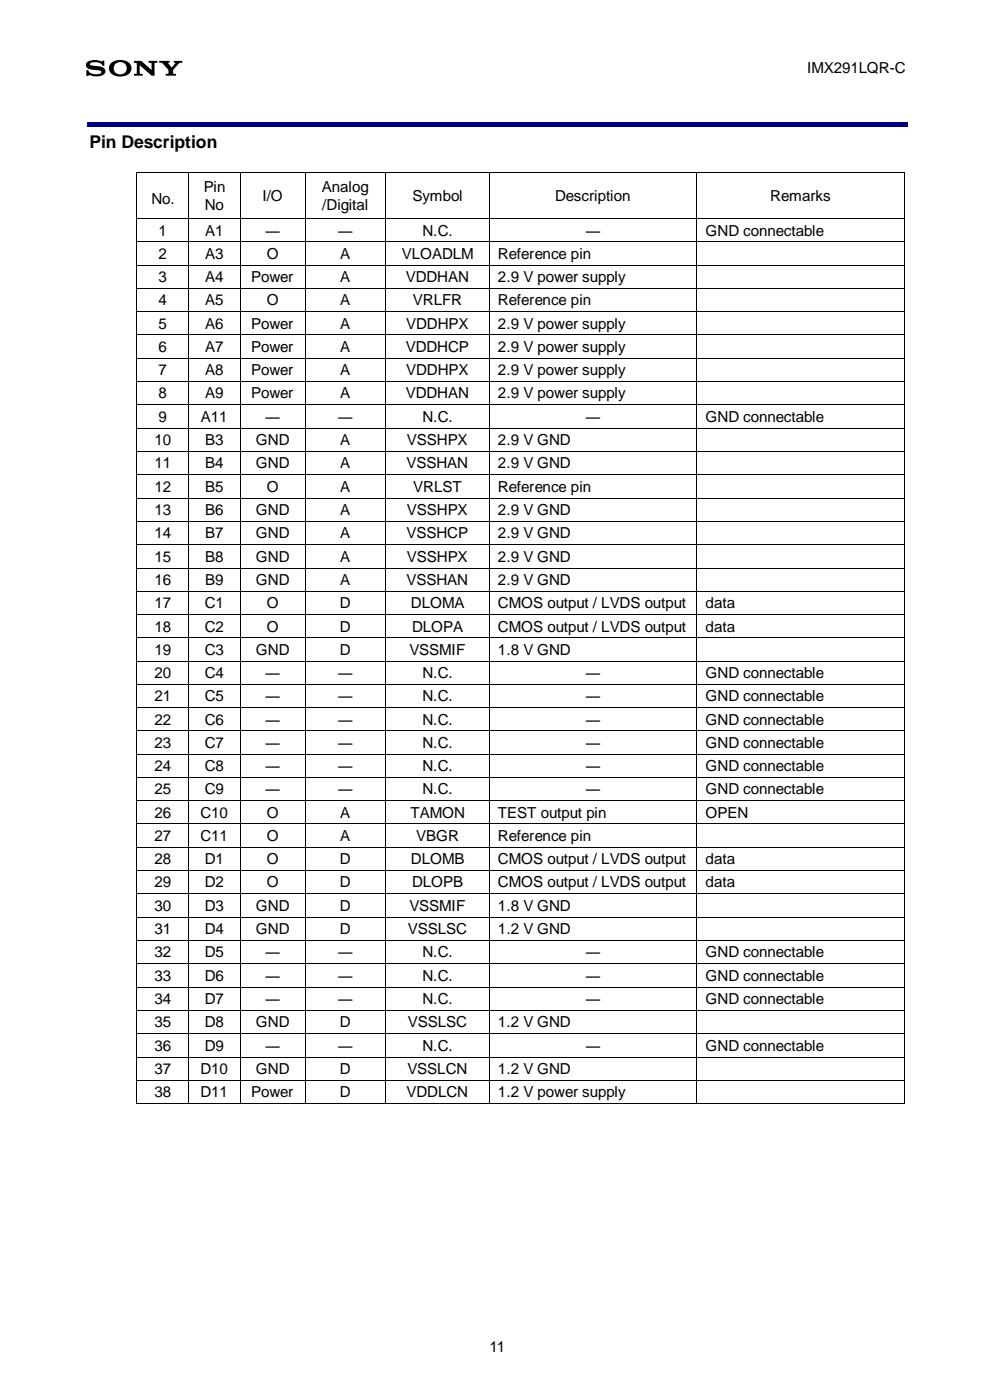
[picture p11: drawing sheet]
<svg xmlns="http://www.w3.org/2000/svg" width="210mm" height="297mm" viewBox="0 0 210 297" stroke-linecap="round" stroke-linejoin="round" font-family="sans-serif">
<path d="M18.4 13.3a3.5 3.5 0 0 1 3.3-.3v-.1h.4v1.1h-.4a1.81 1.81 0 0 0-2.6-.5l.1 .3 1.3 .2a1.56 1.56 0 0 1 1.9 1.1 1.8 1.8 0 0 1-2.3 1.1l-1.2-.3-.1 .2h-.5v-1.2h.5a1.8 1.8 0 0 0 2.4 .7l.3-.3a2.37 2.37 0 0 0-1.9-.5 1.04 1.04 0 0 1-1.1-.4 1.04 1.04 0 0 1-.1-1.1zM23.6 13.3a2.93 2.93 0 0 1 4.2 .6 1.78 1.78 0 0 1-1.9 2.3h-.4v-.4a1.35 1.35 0 0 0 1.2-1.9 1.35 1.35 0 0 0-2.2-.3 1.31 1.31 0 0 0-.3 1.4 1.31 1.31 0 0 0 1.3 .8v.4a1.94 1.94 0 0 1-2.4-2zM28.4 12.9h1.6l2.2 2-.1-1.5-.6-.1v-.4h1.9v.4l-.6 .1v.2v2.5h-.6l-2.6-2.3 .1 1.8 .6 .1v.4h-1.9v-.4l.6-.1v-2l-.1-.2-.5-.1zM33.8 12.9h2.2v.4l-.3 .1 .7 .9 .8-.9-.3-.1v-.4h1.8v.4h-.6l-1.4 1.5v.8l.6 .1v.4h-2.2v-.4l.6-.1v-.6a2.96 2.96 0 0 0-1.2-1.5l-.7-.2z" fill="#000"/>
<path d="M18.5 26h174v1h-174z" fill-rule="evenodd" fill="#00007e"/>
<g fill="#000">
<path d="M29 36.6h.1v.2h-.1z" fill-rule="evenodd"/>
<path d="M29 36.6h.1v.2h-.1z" fill-rule="evenodd"/>
<path d="M39.9 36.6h.2v.2h-.2z" fill-rule="evenodd"/>
<path d="M50.9 36.6h.2v.2h-.2z" fill-rule="evenodd"/>
<path d="M64.6 36.6h.2v.2h-.2z" fill-rule="evenodd"/>
<path d="M81.7 36.6h.1v.2h-.1z" fill-rule="evenodd"/>
<path d="M103.7 36.6h.1v.2h-.1z" fill-rule="evenodd"/>
<path d="M147.6 36.6h.2v.2h-.2z" fill-rule="evenodd"/>
<path d="M191.7 36.6h.1v.2h-.1z" fill-rule="evenodd"/>
<path d="M191.7 36.6h.1v.2h-.1z" fill-rule="evenodd"/>
<path d="M29 46.3h.1v.2h-.1z" fill-rule="evenodd"/>
<path d="M29 51.2h.1v.2h-.1z" fill-rule="evenodd"/>
<path d="M29 56.2h.1v.1h-.1z" fill-rule="evenodd"/>
<path d="M39.9 46.3h.2v.2h-.2z" fill-rule="evenodd"/>
<path d="M39.9 51.2h.2v.2h-.2z" fill-rule="evenodd"/>
<path d="M39.9 56.2h.2v.1h-.2z" fill-rule="evenodd"/>
<path d="M50.9 46.3h.2v.2h-.2z" fill-rule="evenodd"/>
<path d="M50.9 51.2h.2v.2h-.2z" fill-rule="evenodd"/>
<path d="M50.9 56.2h.2v.1h-.2z" fill-rule="evenodd"/>
<path d="M64.6 46.3h.2v.2h-.2z" fill-rule="evenodd"/>
<path d="M64.6 51.2h.2v.2h-.2z" fill-rule="evenodd"/>
<path d="M64.6 56.2h.2v.1h-.2z" fill-rule="evenodd"/>
<path d="M81.7 46.3h.1v.2h-.1z" fill-rule="evenodd"/>
<path d="M81.7 51.2h.1v.2h-.1z" fill-rule="evenodd"/>
<path d="M81.7 56.2h.1v.1h-.1z" fill-rule="evenodd"/>
<path d="M103.7 46.3h.1v.2h-.1z" fill-rule="evenodd"/>
<path d="M103.7 51.2h.1v.2h-.1z" fill-rule="evenodd"/>
<path d="M103.7 56.2h.1v.1h-.1z" fill-rule="evenodd"/>
<path d="M147.6 46.3h.2v.2h-.2z" fill-rule="evenodd"/>
<path d="M147.6 51.2h.2v.2h-.2z" fill-rule="evenodd"/>
<path d="M147.6 56.2h.2v.1h-.2z" fill-rule="evenodd"/>
<path d="M191.7 46.3h.1v.2h-.1z" fill-rule="evenodd"/>
<path d="M191.7 51.2h.1v.2h-.1z" fill-rule="evenodd"/>
<path d="M191.7 56.2h.1v.1h-.1z" fill-rule="evenodd"/>
<path d="M29 61.1h.1v.2h-.1z" fill-rule="evenodd"/>
<path d="M29 66.1h.1v.1h-.1z" fill-rule="evenodd"/>
<path d="M29 71h.1v.1h-.1z" fill-rule="evenodd"/>
<path d="M29 76h.1v.1h-.1z" fill-rule="evenodd"/>
<path d="M39.9 61.1h.2v.2h-.2z" fill-rule="evenodd"/>
<path d="M39.9 66.1h.2v.1h-.2z" fill-rule="evenodd"/>
<path d="M39.9 71h.2v.1h-.2z" fill-rule="evenodd"/>
<path d="M39.9 76h.2v.1h-.2z" fill-rule="evenodd"/>
<path d="M50.9 61.1h.2v.2h-.2z" fill-rule="evenodd"/>
<path d="M50.9 66.1h.2v.1h-.2z" fill-rule="evenodd"/>
<path d="M50.9 71h.2v.1h-.2z" fill-rule="evenodd"/>
<path d="M50.9 76h.2v.1h-.2z" fill-rule="evenodd"/>
<path d="M64.6 61.1h.2v.2h-.2z" fill-rule="evenodd"/>
<path d="M64.6 66.1h.2v.1h-.2z" fill-rule="evenodd"/>
<path d="M64.6 71h.2v.1h-.2z" fill-rule="evenodd"/>
<path d="M64.6 76h.2v.1h-.2z" fill-rule="evenodd"/>
<path d="M81.7 61.1h.1v.2h-.1z" fill-rule="evenodd"/>
<path d="M81.7 66.1h.1v.1h-.1z" fill-rule="evenodd"/>
<path d="M81.7 71h.1v.1h-.1z" fill-rule="evenodd"/>
<path d="M81.7 76h.1v.1h-.1z" fill-rule="evenodd"/>
<path d="M103.7 61.1h.1v.2h-.1z" fill-rule="evenodd"/>
<path d="M103.7 66.1h.1v.1h-.1z" fill-rule="evenodd"/>
<path d="M103.7 71h.1v.1h-.1z" fill-rule="evenodd"/>
<path d="M103.7 76h.1v.1h-.1z" fill-rule="evenodd"/>
<path d="M147.6 61.1h.2v.2h-.2z" fill-rule="evenodd"/>
<path d="M147.6 66.1h.2v.1h-.2z" fill-rule="evenodd"/>
<path d="M147.6 71h.2v.1h-.2z" fill-rule="evenodd"/>
<path d="M147.6 76h.2v.1h-.2z" fill-rule="evenodd"/>
<path d="M191.7 61.1h.1v.2h-.1z" fill-rule="evenodd"/>
<path d="M191.7 66.1h.1v.1h-.1z" fill-rule="evenodd"/>
<path d="M191.7 71h.1v.1h-.1z" fill-rule="evenodd"/>
<path d="M191.7 76h.1v.1h-.1z" fill-rule="evenodd"/>
<path d="M29 80.9h.1v.2h-.1z" fill-rule="evenodd"/>
<path d="M29 85.8h.1v.2h-.1z" fill-rule="evenodd"/>
<path d="M29 90.8h.1v.2h-.1z" fill-rule="evenodd"/>
<path d="M29 95.7h.1v.2h-.1z" fill-rule="evenodd"/>
<path d="M39.9 80.9h.2v.2h-.2z" fill-rule="evenodd"/>
<path d="M39.9 85.8h.2v.2h-.2z" fill-rule="evenodd"/>
<path d="M39.9 90.8h.2v.2h-.2z" fill-rule="evenodd"/>
<path d="M39.9 95.7h.2v.2h-.2z" fill-rule="evenodd"/>
<path d="M50.9 80.9h.2v.2h-.2z" fill-rule="evenodd"/>
<path d="M50.9 85.8h.2v.2h-.2z" fill-rule="evenodd"/>
<path d="M50.9 90.8h.2v.2h-.2z" fill-rule="evenodd"/>
<path d="M50.9 95.7h.2v.2h-.2z" fill-rule="evenodd"/>
<path d="M64.6 80.9h.2v.2h-.2z" fill-rule="evenodd"/>
<path d="M64.6 85.8h.2v.2h-.2z" fill-rule="evenodd"/>
<path d="M64.6 90.8h.2v.2h-.2z" fill-rule="evenodd"/>
<path d="M64.6 95.7h.2v.2h-.2z" fill-rule="evenodd"/>
<path d="M81.7 80.9h.1v.2h-.1z" fill-rule="evenodd"/>
<path d="M81.7 85.8h.1v.2h-.1z" fill-rule="evenodd"/>
<path d="M81.7 90.8h.1v.2h-.1z" fill-rule="evenodd"/>
<path d="M81.7 95.7h.1v.2h-.1z" fill-rule="evenodd"/>
<path d="M103.7 80.9h.1v.2h-.1z" fill-rule="evenodd"/>
<path d="M103.7 85.8h.1v.2h-.1z" fill-rule="evenodd"/>
<path d="M103.7 90.8h.1v.2h-.1z" fill-rule="evenodd"/>
<path d="M103.7 95.7h.1v.2h-.1z" fill-rule="evenodd"/>
<path d="M147.6 80.9h.2v.2h-.2z" fill-rule="evenodd"/>
<path d="M147.6 85.8h.2v.2h-.2z" fill-rule="evenodd"/>
<path d="M147.6 90.8h.2v.2h-.2z" fill-rule="evenodd"/>
<path d="M147.6 95.7h.2v.2h-.2z" fill-rule="evenodd"/>
<path d="M191.7 80.9h.1v.2h-.1z" fill-rule="evenodd"/>
<path d="M191.7 85.8h.1v.2h-.1z" fill-rule="evenodd"/>
<path d="M191.7 90.8h.1v.2h-.1z" fill-rule="evenodd"/>
<path d="M191.7 95.7h.1v.2h-.1z" fill-rule="evenodd"/>
<path d="M29 100.6h.1v.2h-.1z" fill-rule="evenodd"/>
<path d="M29 105.6h.1v.2h-.1z" fill-rule="evenodd"/>
<path d="M29 110.5h.1v.2h-.1z" fill-rule="evenodd"/>
<path d="M29 115.4h.1v.2h-.1z" fill-rule="evenodd"/>
<path d="M39.9 100.6h.2v.2h-.2z" fill-rule="evenodd"/>
<path d="M39.9 105.6h.2v.2h-.2z" fill-rule="evenodd"/>
<path d="M39.9 110.5h.2v.2h-.2z" fill-rule="evenodd"/>
<path d="M39.9 115.4h.2v.2h-.2z" fill-rule="evenodd"/>
<path d="M50.9 100.6h.2v.2h-.2z" fill-rule="evenodd"/>
<path d="M50.9 105.6h.2v.2h-.2z" fill-rule="evenodd"/>
<path d="M50.9 110.5h.2v.2h-.2z" fill-rule="evenodd"/>
<path d="M50.9 115.4h.2v.2h-.2z" fill-rule="evenodd"/>
<path d="M64.6 100.6h.2v.2h-.2z" fill-rule="evenodd"/>
<path d="M64.6 105.6h.2v.2h-.2z" fill-rule="evenodd"/>
<path d="M64.6 110.5h.2v.2h-.2z" fill-rule="evenodd"/>
<path d="M64.6 115.4h.2v.2h-.2z" fill-rule="evenodd"/>
<path d="M81.7 100.6h.1v.2h-.1z" fill-rule="evenodd"/>
<path d="M81.7 105.6h.1v.2h-.1z" fill-rule="evenodd"/>
<path d="M81.7 110.5h.1v.2h-.1z" fill-rule="evenodd"/>
<path d="M81.7 115.4h.1v.2h-.1z" fill-rule="evenodd"/>
<path d="M103.7 100.6h.1v.2h-.1z" fill-rule="evenodd"/>
<path d="M103.7 105.6h.1v.2h-.1z" fill-rule="evenodd"/>
<path d="M103.7 110.5h.1v.2h-.1z" fill-rule="evenodd"/>
<path d="M103.7 115.4h.1v.2h-.1z" fill-rule="evenodd"/>
<path d="M147.6 100.6h.2v.2h-.2z" fill-rule="evenodd"/>
<path d="M147.6 105.6h.2v.2h-.2z" fill-rule="evenodd"/>
<path d="M147.6 110.5h.2v.2h-.2z" fill-rule="evenodd"/>
<path d="M147.6 115.4h.2v.2h-.2z" fill-rule="evenodd"/>
<path d="M191.7 100.6h.1v.2h-.1z" fill-rule="evenodd"/>
<path d="M191.7 105.6h.1v.2h-.1z" fill-rule="evenodd"/>
<path d="M191.7 110.5h.1v.2h-.1z" fill-rule="evenodd"/>
<path d="M191.7 115.4h.1v.2h-.1z" fill-rule="evenodd"/>
<path d="M29 120.4h.1v.2h-.1z" fill-rule="evenodd"/>
<path d="M29 125.3h.1v.2h-.1z" fill-rule="evenodd"/>
<path d="M29 130.3h.1v.1h-.1z" fill-rule="evenodd"/>
<path d="M29 135.3h.1v.1h-.1z" fill-rule="evenodd"/>
<path d="M39.9 120.4h.2v.2h-.2z" fill-rule="evenodd"/>
<path d="M39.9 125.3h.2v.2h-.2z" fill-rule="evenodd"/>
<path d="M39.9 130.3h.2v.1h-.2z" fill-rule="evenodd"/>
<path d="M39.9 135.3h.2v.1h-.2z" fill-rule="evenodd"/>
<path d="M50.9 120.4h.2v.2h-.2z" fill-rule="evenodd"/>
<path d="M50.9 125.3h.2v.2h-.2z" fill-rule="evenodd"/>
<path d="M50.9 130.3h.2v.1h-.2z" fill-rule="evenodd"/>
<path d="M50.9 135.3h.2v.1h-.2z" fill-rule="evenodd"/>
<path d="M64.6 120.4h.2v.2h-.2z" fill-rule="evenodd"/>
<path d="M64.6 125.3h.2v.2h-.2z" fill-rule="evenodd"/>
<path d="M64.6 130.3h.2v.1h-.2z" fill-rule="evenodd"/>
<path d="M64.6 135.3h.2v.1h-.2z" fill-rule="evenodd"/>
<path d="M81.7 120.4h.1v.2h-.1z" fill-rule="evenodd"/>
<path d="M81.7 125.3h.1v.2h-.1z" fill-rule="evenodd"/>
<path d="M81.7 130.3h.1v.1h-.1z" fill-rule="evenodd"/>
<path d="M81.7 135.3h.1v.1h-.1z" fill-rule="evenodd"/>
<path d="M103.7 120.4h.1v.2h-.1z" fill-rule="evenodd"/>
<path d="M103.7 125.3h.1v.2h-.1z" fill-rule="evenodd"/>
<path d="M103.7 130.3h.1v.1h-.1z" fill-rule="evenodd"/>
<path d="M103.7 135.3h.1v.1h-.1z" fill-rule="evenodd"/>
<path d="M147.6 120.4h.2v.2h-.2z" fill-rule="evenodd"/>
<path d="M147.6 125.3h.2v.2h-.2z" fill-rule="evenodd"/>
<path d="M147.6 130.3h.2v.1h-.2z" fill-rule="evenodd"/>
<path d="M147.6 135.3h.2v.1h-.2z" fill-rule="evenodd"/>
<path d="M191.7 120.4h.1v.2h-.1z" fill-rule="evenodd"/>
<path d="M191.7 125.3h.1v.2h-.1z" fill-rule="evenodd"/>
<path d="M191.7 130.3h.1v.1h-.1z" fill-rule="evenodd"/>
<path d="M191.7 135.3h.1v.1h-.1z" fill-rule="evenodd"/>
<path d="M29 140.2h.1v.1h-.1z" fill-rule="evenodd"/>
<path d="M29 145.1h.1v.1h-.1z" fill-rule="evenodd"/>
<path d="M29 150.1h.1v.1h-.1z" fill-rule="evenodd"/>
<path d="M29 155h.1v.2h-.1z" fill-rule="evenodd"/>
<path d="M39.9 140.2h.2v.1h-.2z" fill-rule="evenodd"/>
<path d="M39.9 145.1h.2v.1h-.2z" fill-rule="evenodd"/>
<path d="M39.9 150.1h.2v.1h-.2z" fill-rule="evenodd"/>
<path d="M39.9 155h.2v.2h-.2z" fill-rule="evenodd"/>
<path d="M50.9 140.2h.2v.1h-.2z" fill-rule="evenodd"/>
<path d="M50.9 145.1h.2v.1h-.2z" fill-rule="evenodd"/>
<path d="M50.9 150.1h.2v.1h-.2z" fill-rule="evenodd"/>
<path d="M50.9 155h.2v.2h-.2z" fill-rule="evenodd"/>
<path d="M64.6 140.2h.2v.1h-.2z" fill-rule="evenodd"/>
<path d="M64.6 145.1h.2v.1h-.2z" fill-rule="evenodd"/>
<path d="M64.6 150.1h.2v.1h-.2z" fill-rule="evenodd"/>
<path d="M64.6 155h.2v.2h-.2z" fill-rule="evenodd"/>
<path d="M81.7 140.2h.1v.1h-.1z" fill-rule="evenodd"/>
<path d="M81.7 145.1h.1v.1h-.1z" fill-rule="evenodd"/>
<path d="M81.7 150.1h.1v.1h-.1z" fill-rule="evenodd"/>
<path d="M81.7 155h.1v.2h-.1z" fill-rule="evenodd"/>
<path d="M103.7 140.2h.1v.1h-.1z" fill-rule="evenodd"/>
<path d="M103.7 145.1h.1v.1h-.1z" fill-rule="evenodd"/>
<path d="M103.7 150.1h.1v.1h-.1z" fill-rule="evenodd"/>
<path d="M103.7 155h.1v.2h-.1z" fill-rule="evenodd"/>
<path d="M147.6 140.2h.2v.1h-.2z" fill-rule="evenodd"/>
<path d="M147.6 145.1h.2v.1h-.2z" fill-rule="evenodd"/>
<path d="M147.6 150.1h.2v.1h-.2z" fill-rule="evenodd"/>
<path d="M147.6 155h.2v.2h-.2z" fill-rule="evenodd"/>
<path d="M191.7 140.2h.1v.1h-.1z" fill-rule="evenodd"/>
<path d="M191.7 145.1h.1v.1h-.1z" fill-rule="evenodd"/>
<path d="M191.7 150.1h.1v.1h-.1z" fill-rule="evenodd"/>
<path d="M191.7 155h.1v.2h-.1z" fill-rule="evenodd"/>
<path d="M29 159.9h.1v.2h-.1z" fill-rule="evenodd"/>
<path d="M29 164.9h.1v.2h-.1z" fill-rule="evenodd"/>
<path d="M29 169.8h.1v.2h-.1z" fill-rule="evenodd"/>
<path d="M29 174.7h.1v.2h-.1z" fill-rule="evenodd"/>
<path d="M29 179.7h.1v.2h-.1z" fill-rule="evenodd"/>
<path d="M39.9 159.9h.2v.2h-.2z" fill-rule="evenodd"/>
<path d="M39.9 164.9h.2v.2h-.2z" fill-rule="evenodd"/>
<path d="M39.9 169.8h.2v.2h-.2z" fill-rule="evenodd"/>
<path d="M39.9 174.7h.2v.2h-.2z" fill-rule="evenodd"/>
<path d="M39.9 179.7h.2v.2h-.2z" fill-rule="evenodd"/>
<path d="M50.9 159.9h.2v.2h-.2z" fill-rule="evenodd"/>
<path d="M50.9 164.9h.2v.2h-.2z" fill-rule="evenodd"/>
<path d="M50.9 169.8h.2v.2h-.2z" fill-rule="evenodd"/>
<path d="M50.9 174.7h.2v.2h-.2z" fill-rule="evenodd"/>
<path d="M50.9 179.7h.2v.2h-.2z" fill-rule="evenodd"/>
<path d="M64.6 159.9h.2v.2h-.2z" fill-rule="evenodd"/>
<path d="M64.6 164.9h.2v.2h-.2z" fill-rule="evenodd"/>
<path d="M64.6 169.8h.2v.2h-.2z" fill-rule="evenodd"/>
<path d="M64.6 174.7h.2v.2h-.2z" fill-rule="evenodd"/>
<path d="M64.6 179.7h.2v.2h-.2z" fill-rule="evenodd"/>
<path d="M81.7 159.9h.1v.2h-.1z" fill-rule="evenodd"/>
<path d="M81.7 164.9h.1v.2h-.1z" fill-rule="evenodd"/>
<path d="M81.7 169.8h.1v.2h-.1z" fill-rule="evenodd"/>
<path d="M81.7 174.7h.1v.2h-.1z" fill-rule="evenodd"/>
<path d="M81.7 179.7h.1v.2h-.1z" fill-rule="evenodd"/>
<path d="M103.7 159.9h.1v.2h-.1z" fill-rule="evenodd"/>
<path d="M103.7 164.9h.1v.2h-.1z" fill-rule="evenodd"/>
<path d="M103.7 169.8h.1v.2h-.1z" fill-rule="evenodd"/>
<path d="M103.7 174.7h.1v.2h-.1z" fill-rule="evenodd"/>
<path d="M103.7 179.7h.1v.2h-.1z" fill-rule="evenodd"/>
<path d="M147.6 159.9h.2v.2h-.2z" fill-rule="evenodd"/>
<path d="M147.6 164.9h.2v.2h-.2z" fill-rule="evenodd"/>
<path d="M147.6 169.8h.2v.2h-.2z" fill-rule="evenodd"/>
<path d="M147.6 174.7h.2v.2h-.2z" fill-rule="evenodd"/>
<path d="M147.6 179.7h.2v.2h-.2z" fill-rule="evenodd"/>
<path d="M191.7 159.9h.1v.2h-.1z" fill-rule="evenodd"/>
<path d="M191.7 164.9h.1v.2h-.1z" fill-rule="evenodd"/>
<path d="M191.7 169.8h.1v.2h-.1z" fill-rule="evenodd"/>
<path d="M191.7 174.7h.1v.2h-.1z" fill-rule="evenodd"/>
<path d="M191.7 179.7h.1v.2h-.1z" fill-rule="evenodd"/>
<path d="M29 184.6h.1v.2h-.1z" fill-rule="evenodd"/>
<path d="M29 189.5h.1v.2h-.1z" fill-rule="evenodd"/>
<path d="M29 194.5h.1v.2h-.1z" fill-rule="evenodd"/>
<path d="M29 199.4h.1v.2h-.1z" fill-rule="evenodd"/>
<path d="M39.9 184.6h.2v.2h-.2z" fill-rule="evenodd"/>
<path d="M39.9 189.5h.2v.2h-.2z" fill-rule="evenodd"/>
<path d="M39.9 194.5h.2v.2h-.2z" fill-rule="evenodd"/>
<path d="M39.9 199.4h.2v.2h-.2z" fill-rule="evenodd"/>
<path d="M50.9 184.6h.2v.2h-.2z" fill-rule="evenodd"/>
<path d="M50.9 189.5h.2v.2h-.2z" fill-rule="evenodd"/>
<path d="M50.9 194.5h.2v.2h-.2z" fill-rule="evenodd"/>
<path d="M50.9 199.4h.2v.2h-.2z" fill-rule="evenodd"/>
<path d="M64.6 184.6h.2v.2h-.2z" fill-rule="evenodd"/>
<path d="M64.6 189.5h.2v.2h-.2z" fill-rule="evenodd"/>
<path d="M64.6 194.5h.2v.2h-.2z" fill-rule="evenodd"/>
<path d="M64.6 199.4h.2v.2h-.2z" fill-rule="evenodd"/>
<path d="M81.7 184.6h.1v.2h-.1z" fill-rule="evenodd"/>
<path d="M81.7 189.5h.1v.2h-.1z" fill-rule="evenodd"/>
<path d="M81.7 194.5h.1v.2h-.1z" fill-rule="evenodd"/>
<path d="M81.7 199.4h.1v.2h-.1z" fill-rule="evenodd"/>
<path d="M103.7 184.6h.1v.2h-.1z" fill-rule="evenodd"/>
<path d="M103.7 189.5h.1v.2h-.1z" fill-rule="evenodd"/>
<path d="M103.7 194.5h.1v.2h-.1z" fill-rule="evenodd"/>
<path d="M103.7 199.4h.1v.2h-.1z" fill-rule="evenodd"/>
<path d="M147.6 184.6h.2v.2h-.2z" fill-rule="evenodd"/>
<path d="M147.6 189.5h.2v.2h-.2z" fill-rule="evenodd"/>
<path d="M147.6 194.5h.2v.2h-.2z" fill-rule="evenodd"/>
<path d="M147.6 199.4h.2v.2h-.2z" fill-rule="evenodd"/>
<path d="M191.7 184.6h.1v.2h-.1z" fill-rule="evenodd"/>
<path d="M191.7 189.5h.1v.2h-.1z" fill-rule="evenodd"/>
<path d="M191.7 194.5h.1v.2h-.1z" fill-rule="evenodd"/>
<path d="M191.7 199.4h.1v.2h-.1z" fill-rule="evenodd"/>
<path d="M29 204.4h.1v.1h-.1z" fill-rule="evenodd"/>
<path d="M29 209.4h.1v.1h-.1z" fill-rule="evenodd"/>
<path d="M29 214.3h.1v.1h-.1z" fill-rule="evenodd"/>
<path d="M29 219.2h.1v.1h-.1z" fill-rule="evenodd"/>
<path d="M39.9 204.4h.2v.1h-.2z" fill-rule="evenodd"/>
<path d="M39.9 209.4h.2v.1h-.2z" fill-rule="evenodd"/>
<path d="M39.9 214.3h.2v.1h-.2z" fill-rule="evenodd"/>
<path d="M39.9 219.2h.2v.1h-.2z" fill-rule="evenodd"/>
<path d="M50.9 204.4h.2v.1h-.2z" fill-rule="evenodd"/>
<path d="M50.9 209.4h.2v.1h-.2z" fill-rule="evenodd"/>
<path d="M50.9 214.3h.2v.1h-.2z" fill-rule="evenodd"/>
<path d="M50.9 219.2h.2v.1h-.2z" fill-rule="evenodd"/>
<path d="M64.6 204.4h.2v.1h-.2z" fill-rule="evenodd"/>
<path d="M64.6 209.4h.2v.1h-.2z" fill-rule="evenodd"/>
<path d="M64.6 214.3h.2v.1h-.2z" fill-rule="evenodd"/>
<path d="M64.6 219.2h.2v.1h-.2z" fill-rule="evenodd"/>
<path d="M81.7 204.4h.1v.1h-.1z" fill-rule="evenodd"/>
<path d="M81.7 209.4h.1v.1h-.1z" fill-rule="evenodd"/>
<path d="M81.7 214.3h.1v.1h-.1z" fill-rule="evenodd"/>
<path d="M81.7 219.2h.1v.1h-.1z" fill-rule="evenodd"/>
<path d="M103.7 204.4h.1v.1h-.1z" fill-rule="evenodd"/>
<path d="M103.7 209.4h.1v.1h-.1z" fill-rule="evenodd"/>
<path d="M103.7 214.3h.1v.1h-.1z" fill-rule="evenodd"/>
<path d="M103.7 219.2h.1v.1h-.1z" fill-rule="evenodd"/>
<path d="M147.6 204.4h.2v.1h-.2z" fill-rule="evenodd"/>
<path d="M147.6 209.4h.2v.1h-.2z" fill-rule="evenodd"/>
<path d="M147.6 214.3h.2v.1h-.2z" fill-rule="evenodd"/>
<path d="M147.6 219.2h.2v.1h-.2z" fill-rule="evenodd"/>
<path d="M191.7 204.4h.1v.1h-.1z" fill-rule="evenodd"/>
<path d="M191.7 209.4h.1v.1h-.1z" fill-rule="evenodd"/>
<path d="M191.7 214.3h.1v.1h-.1z" fill-rule="evenodd"/>
<path d="M191.7 219.2h.1v.1h-.1z" fill-rule="evenodd"/>
<path d="M29 224.2h.1v.1h-.1z" fill-rule="evenodd"/>
<path d="M29 229.1h.1v.2h-.1z" fill-rule="evenodd"/>
<path d="M29 234h.1v.2h-.1z" fill-rule="evenodd"/>
<path d="M29 234h.1v.2h-.1z" fill-rule="evenodd"/>
<path d="M39.9 224.2h.2v.1h-.2z" fill-rule="evenodd"/>
<path d="M39.9 229.1h.2v.2h-.2z" fill-rule="evenodd"/>
<path d="M39.9 234h.2v.2h-.2z" fill-rule="evenodd"/>
<path d="M50.9 224.2h.2v.1h-.2z" fill-rule="evenodd"/>
<path d="M50.9 229.1h.2v.2h-.2z" fill-rule="evenodd"/>
<path d="M50.9 234h.2v.2h-.2z" fill-rule="evenodd"/>
<path d="M64.6 224.2h.2v.1h-.2z" fill-rule="evenodd"/>
<path d="M64.6 229.1h.2v.2h-.2z" fill-rule="evenodd"/>
<path d="M64.6 234h.2v.2h-.2z" fill-rule="evenodd"/>
<path d="M81.7 224.2h.1v.1h-.1z" fill-rule="evenodd"/>
<path d="M81.7 229.1h.1v.2h-.1z" fill-rule="evenodd"/>
<path d="M81.7 234h.1v.2h-.1z" fill-rule="evenodd"/>
<path d="M103.7 224.2h.1v.1h-.1z" fill-rule="evenodd"/>
<path d="M103.7 229.1h.1v.2h-.1z" fill-rule="evenodd"/>
<path d="M103.7 234h.1v.2h-.1z" fill-rule="evenodd"/>
<path d="M147.6 224.2h.2v.1h-.2z" fill-rule="evenodd"/>
<path d="M147.6 229.1h.2v.2h-.2z" fill-rule="evenodd"/>
<path d="M147.6 234h.2v.2h-.2z" fill-rule="evenodd"/>
<path d="M191.7 224.2h.1v.1h-.1z" fill-rule="evenodd"/>
<path d="M191.7 229.1h.1v.2h-.1z" fill-rule="evenodd"/>
<path d="M191.7 234h.1v.2h-.1z" fill-rule="evenodd"/>
<path d="M191.7 234h.1v.2h-.1z" fill-rule="evenodd"/>
</g>
<g fill="none" stroke="#000" stroke-width=".21">
<path d="M29 36.8v9.5M29.1 36.7h10.8M40 36.8v9.5M40.1 36.7h10.8M51 36.8v9.5M51.1 36.7h13.5M64.7 36.8v9.5M64.8 36.7h16.9M81.7 36.8v9.5M81.8 36.7h21.9M103.8 36.8v9.5M103.8 36.7h43.8"/>
<path d="M147.7 36.8v9.5M147.8 36.7h43.9M191.8 36.8v9.5M29 46.5v4.7M29 51.4v4.8M29 56.3v4.8M29.1 46.4h10.8M29.1 51.3h10.8M29.1 56.2h10.8M40 46.5v4.7M40 51.4v4.8M40 56.3v4.8"/>
<path d="M40.1 46.4h10.8M40.1 51.3h10.8M40.1 56.2h10.8M51 46.5v4.7M51 51.4v4.8M51 56.3v4.8M51.1 46.4h13.5M51.1 51.3h13.5M51.1 56.2h13.5M64.7 46.5v4.7M64.7 51.4v4.8M64.7 56.3v4.8"/>
<path d="M64.8 46.4h16.9M64.8 51.3h16.9M64.8 56.2h16.9M81.7 46.5v4.7M81.7 51.4v4.8M81.7 56.3v4.8M81.8 46.4h21.9M81.8 51.3h21.9M81.8 56.2h21.9M103.8 46.5v4.7M103.8 51.4v4.8M103.8 56.3v4.8"/>
<path d="M103.8 46.4h43.8M103.8 51.3h43.8M103.8 56.2h43.8M147.7 46.5v4.7M147.7 51.4v4.8M147.7 56.3v4.8M147.8 46.4h43.9M147.8 51.3h43.9M147.8 56.2h43.9M191.8 46.5v4.7M191.8 51.4v4.8M191.8 56.3v4.8"/>
<path d="M29 61.3v4.8M29 66.2v4.8M29 71.1v4.9M29 76.1v4.8M29.1 61.2h10.8M29.1 66.1h10.8M29.1 71.1h10.8M29.1 76.1h10.8M40 61.3v4.8M40 66.2v4.8M40 71.1v4.9M40 76.1v4.8"/>
<path d="M40.1 61.2h10.8M40.1 66.1h10.8M40.1 71.1h10.8M40.1 76.1h10.8M51 61.3v4.8M51 66.2v4.8M51 71.1v4.9M51 76.1v4.8M51.1 61.2h13.5M51.1 66.1h13.5M51.1 71.1h13.5M51.1 76.1h13.5"/>
<path d="M64.7 61.3v4.8M64.7 66.2v4.8M64.7 71.1v4.9M64.7 76.1v4.8M64.8 61.2h16.9M64.8 66.1h16.9M64.8 71.1h16.9M64.8 76.1h16.9M81.7 61.3v4.8M81.7 66.2v4.8M81.7 71.1v4.9M81.7 76.1v4.8"/>
<path d="M81.8 61.2h21.9M81.8 66.1h21.9M81.8 71.1h21.9M81.8 76.1h21.9M103.8 61.3v4.8M103.8 66.2v4.8M103.8 71.1v4.9M103.8 76.1v4.8M103.8 61.2h43.8M103.8 66.1h43.8M103.8 71.1h43.8M103.8 76.1h43.8"/>
<path d="M147.7 61.3v4.8M147.7 66.2v4.8M147.7 71.1v4.9M147.7 76.1v4.8M147.8 61.2h43.9M147.8 66.1h43.9M147.8 71.1h43.9M147.8 76.1h43.9M191.8 61.3v4.8M191.8 66.2v4.8M191.8 71.1v4.9M191.8 76.1v4.8"/>
<path d="M29 81.1v4.7M29 86v4.8M29 91v4.7M29 95.9v4.7M29.1 81h10.8M29.1 85.9h10.8M29.1 90.9h10.8M29.1 95.8h10.8M40 81.1v4.7M40 86v4.8M40 91v4.7M40 95.9v4.7"/>
<path d="M40.1 81h10.8M40.1 85.9h10.8M40.1 90.9h10.8M40.1 95.8h10.8M51 81.1v4.7M51 86v4.8M51 91v4.7M51 95.9v4.7M51.1 81h13.5M51.1 85.9h13.5M51.1 90.9h13.5M51.1 95.8h13.5"/>
<path d="M64.7 81.1v4.7M64.7 86v4.8M64.7 91v4.7M64.7 95.9v4.7M64.8 81h16.9M64.8 85.9h16.9M64.8 90.9h16.9M64.8 95.8h16.9M81.7 81.1v4.7M81.7 86v4.8M81.7 91v4.7M81.7 95.9v4.7"/>
<path d="M81.8 81h21.9M81.8 85.9h21.9M81.8 90.9h21.9M81.8 95.8h21.9M103.8 81.1v4.7M103.8 86v4.8M103.8 91v4.7M103.8 95.9v4.7M103.8 81h43.8M103.8 85.9h43.8M103.8 90.9h43.8M103.8 95.8h43.8"/>
<path d="M147.7 81.1v4.7M147.7 86v4.8M147.7 91v4.7M147.7 95.9v4.7M147.8 81h43.9M147.8 85.9h43.9M147.8 90.9h43.9M147.8 95.8h43.9M191.8 81.1v4.7M191.8 86v4.8M191.8 91v4.7M191.8 95.9v4.7"/>
<path d="M29 100.8v4.8M29 105.8v4.7M29 110.7v4.7M29 115.6v4.8M29.1 100.7h10.8M29.1 105.7h10.8M29.1 110.6h10.8M29.1 115.5h10.8M40 100.8v4.8M40 105.8v4.7M40 110.7v4.7M40 115.6v4.8"/>
<path d="M40.1 100.7h10.8M40.1 105.7h10.8M40.1 110.6h10.8M40.1 115.5h10.8M51 100.8v4.8M51 105.8v4.7M51 110.7v4.7M51 115.6v4.8M51.1 100.7h13.5M51.1 105.7h13.5M51.1 110.6h13.5M51.1 115.5h13.5"/>
<path d="M64.7 100.8v4.8M64.7 105.8v4.7M64.7 110.7v4.7M64.7 115.6v4.8M64.8 100.7h16.9M64.8 105.7h16.9M64.8 110.6h16.9M64.8 115.5h16.9M81.7 100.8v4.8M81.7 105.8v4.7M81.7 110.7v4.7M81.7 115.6v4.8"/>
<path d="M81.8 100.7h21.9M81.8 105.7h21.9M81.8 110.6h21.9M81.8 115.5h21.9M103.8 100.8v4.8M103.8 105.8v4.7M103.8 110.7v4.7M103.8 115.6v4.8M103.8 100.7h43.8M103.8 105.7h43.8M103.8 110.6h43.8M103.8 115.5h43.8"/>
<path d="M147.7 100.8v4.8M147.7 105.8v4.7M147.7 110.7v4.7M147.7 115.6v4.8M147.8 100.7h43.9M147.8 105.7h43.9M147.8 110.6h43.9M147.8 115.5h43.9M191.8 100.8v4.8M191.8 105.8v4.7M191.8 110.7v4.7M191.8 115.6v4.8"/>
<path d="M29 120.6v4.7M29 125.5v4.8M29 130.4v4.9M29 135.4v4.8M29.1 120.5h10.8M29.1 125.4h10.8M29.1 130.3h10.8M29.1 135.3h10.8M40 120.6v4.7M40 125.5v4.8M40 130.4v4.9M40 135.4v4.8"/>
<path d="M40.1 120.5h10.8M40.1 125.4h10.8M40.1 130.3h10.8M40.1 135.3h10.8M51 120.6v4.7M51 125.5v4.8M51 130.4v4.9M51 135.4v4.8M51.1 120.5h13.5M51.1 125.4h13.5M51.1 130.3h13.5M51.1 135.3h13.5"/>
<path d="M64.7 120.6v4.7M64.7 125.5v4.8M64.7 130.4v4.9M64.7 135.4v4.8M64.8 120.5h16.9M64.8 125.4h16.9M64.8 130.3h16.9M64.8 135.3h16.9M81.7 120.6v4.7M81.7 125.5v4.8M81.7 130.4v4.9M81.7 135.4v4.8"/>
<path d="M81.8 120.5h21.9M81.8 125.4h21.9M81.8 130.3h21.9M81.8 135.3h21.9M103.8 120.6v4.7M103.8 125.5v4.8M103.8 130.4v4.9M103.8 135.4v4.8M103.8 120.5h43.8M103.8 125.4h43.8M103.8 130.3h43.8M103.8 135.3h43.8"/>
<path d="M147.7 120.6v4.7M147.7 125.5v4.8M147.7 130.4v4.9M147.7 135.4v4.8M147.8 120.5h43.9M147.8 125.4h43.9M147.8 130.3h43.9M147.8 135.3h43.9M191.8 120.6v4.7M191.8 125.5v4.8M191.8 130.4v4.9M191.8 135.4v4.8"/>
<path d="M29 140.3v4.8M29 145.2v4.9M29 150.2v4.8M29 155.2v4.7M29.1 140.3h10.8M29.1 145.2h10.8M29.1 150.2h10.8M29.1 155.1h10.8M29.1 160h10.8M40 140.3v4.8M40 145.2v4.9M40 150.2v4.8"/>
<path d="M40 155.2v4.7M40.1 140.3h10.8M40.1 145.2h10.8M40.1 150.2h10.8M40.1 155.1h10.8M40.1 160h10.8M51 140.3v4.8M51 145.2v4.9M51 150.2v4.8M51 155.2v4.7M51.1 140.3h13.5M51.1 145.2h13.5"/>
<path d="M51.1 150.2h13.5M51.1 155.1h13.5M51.1 160h13.5M64.7 140.3v4.8M64.7 145.2v4.9M64.7 150.2v4.8M64.7 155.2v4.7M64.8 140.3h16.9M64.8 145.2h16.9M64.8 150.2h16.9M64.8 155.1h16.9M64.8 160h16.9"/>
<path d="M81.7 140.3v4.8M81.7 145.2v4.9M81.7 150.2v4.8M81.7 155.2v4.7M81.8 140.3h21.9M81.8 145.2h21.9M81.8 150.2h21.9M81.8 155.1h21.9M81.8 160h21.9M103.8 140.3v4.8M103.8 145.2v4.9M103.8 150.2v4.8"/>
<path d="M103.8 155.2v4.7M103.8 140.3h43.8M103.8 145.2h43.8M103.8 150.2h43.8M103.8 155.1h43.8M103.8 160h43.8M147.7 140.3v4.8M147.7 145.2v4.9M147.7 150.2v4.8M147.7 155.2v4.7M147.8 140.3h43.9M147.8 145.2h43.9"/>
<path d="M147.8 150.2h43.9M147.8 155.1h43.9M147.8 160h43.9M191.8 140.3v4.8M191.8 145.2v4.9M191.8 150.2v4.8M191.8 155.2v4.7M29 160.1v4.8M29 165.1v4.7M29 170v4.7M29 174.9v4.8M29 179.9v4.7"/>
<path d="M29.1 165h10.8M29.1 169.9h10.8M29.1 174.8h10.8M29.1 179.8h10.8M40 160.1v4.8M40 165.1v4.7M40 170v4.7M40 174.9v4.8M40 179.9v4.7M40.1 165h10.8M40.1 169.9h10.8M40.1 174.8h10.8"/>
<path d="M40.1 179.8h10.8M51 160.1v4.8M51 165.1v4.7M51 170v4.7M51 174.9v4.8M51 179.9v4.7M51.1 165h13.5M51.1 169.9h13.5M51.1 174.8h13.5M51.1 179.8h13.5M64.7 160.1v4.8M64.7 165.1v4.7"/>
<path d="M64.7 170v4.7M64.7 174.9v4.8M64.7 179.9v4.7M64.8 165h16.9M64.8 169.9h16.9M64.8 174.8h16.9M64.8 179.8h16.9M81.7 160.1v4.8M81.7 165.1v4.7M81.7 170v4.7M81.7 174.9v4.8M81.7 179.9v4.7"/>
<path d="M81.8 165h21.9M81.8 169.9h21.9M81.8 174.8h21.9M81.8 179.8h21.9M103.8 160.1v4.8M103.8 165.1v4.7M103.8 170v4.7M103.8 174.9v4.8M103.8 179.9v4.7M103.8 165h43.8M103.8 169.9h43.8M103.8 174.8h43.8"/>
<path d="M103.8 179.8h43.8M147.7 160.1v4.8M147.7 165.1v4.7M147.7 170v4.7M147.7 174.9v4.8M147.7 179.9v4.7M147.8 165h43.9M147.8 169.9h43.9M147.8 174.8h43.9M147.8 179.8h43.9M191.8 160.1v4.8M191.8 165.1v4.7"/>
<path d="M191.8 170v4.7M191.8 174.9v4.8M191.8 179.9v4.7M29 184.8v4.7M29 189.7v4.8M29 194.7v4.7M29 199.6v4.8M29.1 184.7h10.8M29.1 189.6h10.8M29.1 194.6h10.8M29.1 199.5h10.8M40 184.8v4.7"/>
<path d="M40 189.7v4.8M40 194.7v4.7M40 199.6v4.8M40.1 184.7h10.8M40.1 189.6h10.8M40.1 194.6h10.8M40.1 199.5h10.8M51 184.8v4.7M51 189.7v4.8M51 194.7v4.7M51 199.6v4.8M51.1 184.7h13.5"/>
<path d="M51.1 189.6h13.5M51.1 194.6h13.5M51.1 199.5h13.5M64.7 184.8v4.7M64.7 189.7v4.8M64.7 194.7v4.7M64.7 199.6v4.8M64.8 184.7h16.9M64.8 189.6h16.9M64.8 194.6h16.9M64.8 199.5h16.9M81.7 184.8v4.7"/>
<path d="M81.7 189.7v4.8M81.7 194.7v4.7M81.7 199.6v4.8M81.8 184.7h21.9M81.8 189.6h21.9M81.8 194.6h21.9M81.8 199.5h21.9M103.8 184.8v4.7M103.8 189.7v4.8M103.8 194.7v4.7M103.8 199.6v4.8M103.8 184.7h43.8"/>
<path d="M103.8 189.6h43.8M103.8 194.6h43.8M103.8 199.5h43.8M147.7 184.8v4.7M147.7 189.7v4.8M147.7 194.7v4.7M147.7 199.6v4.8M147.8 184.7h43.9M147.8 189.6h43.9M147.8 194.6h43.9M147.8 199.5h43.9M191.8 184.8v4.7"/>
<path d="M191.8 189.7v4.8M191.8 194.7v4.7M191.8 199.6v4.8M29 204.5v4.9M29 209.5v4.8M29 214.4v4.8M29 219.3v4.9M29.1 204.4h10.8M29.1 209.4h10.8M29.1 214.4h10.8M29.1 219.3h10.8M40 204.5v4.9"/>
<path d="M40 209.5v4.8M40 214.4v4.8M40 219.3v4.9M40.1 204.4h10.8M40.1 209.4h10.8M40.1 214.4h10.8M40.1 219.3h10.8M51 204.5v4.9M51 209.5v4.8M51 214.4v4.8M51 219.3v4.9M51.1 204.4h13.5"/>
<path d="M51.1 209.4h13.5M51.1 214.4h13.5M51.1 219.3h13.5M64.7 204.5v4.9M64.7 209.5v4.8M64.7 214.4v4.8M64.7 219.3v4.9M64.8 204.4h16.9M64.8 209.4h16.9M64.8 214.4h16.9M64.8 219.3h16.9M81.7 204.5v4.9"/>
<path d="M81.7 209.5v4.8M81.7 214.4v4.8M81.7 219.3v4.9M81.8 204.4h21.9M81.8 209.4h21.9M81.8 214.4h21.9M81.8 219.3h21.9M103.8 204.5v4.9M103.8 209.5v4.8M103.8 214.4v4.8M103.8 219.3v4.9M103.8 204.4h43.8"/>
<path d="M103.8 209.4h43.8M103.8 214.4h43.8M103.8 219.3h43.8M147.7 204.5v4.9M147.7 209.5v4.8M147.7 214.4v4.8M147.7 219.3v4.9M147.8 204.4h43.9M147.8 209.4h43.9M147.8 214.4h43.9M147.8 219.3h43.9M191.8 204.5v4.9"/>
<path d="M191.8 209.5v4.8M191.8 214.4v4.8M191.8 219.3v4.9M29 224.3v4.8M29 229.3v4.7M29.1 224.3h10.8M29.1 229.2h10.8M29.1 234.1h10.8M40 224.3v4.8M40 229.3v4.7M40.1 224.3h10.8M40.1 229.2h10.8"/>
<path d="M40.1 234.1h10.8M51 224.3v4.8M51 229.3v4.7M51.1 224.3h13.5M51.1 229.2h13.5M51.1 234.1h13.5M64.7 224.3v4.8M64.7 229.3v4.7M64.8 224.3h16.9M64.8 229.2h16.9M64.8 234.1h16.9M81.7 224.3v4.8"/>
<path d="M81.7 229.3v4.7M81.8 224.3h21.9M81.8 229.2h21.9M81.8 234.1h21.9M103.8 224.3v4.8M103.8 229.3v4.7M103.8 224.3h43.8M103.8 229.2h43.8M103.8 234.1h43.8M147.7 224.3v4.8M147.7 229.3v4.7M147.8 224.3h43.9"/>
<path d="M147.8 229.2h43.9M147.8 234.1h43.9M191.8 224.3v4.8M191.8 229.3v4.7"/>
</g>
<text font-size="3.7" x="19" y="31.4">Pin Description</text>
<g font-size="3.2">
<text x="171.2" y="15.4">IMX291LQR-C</text>
<text x="43.2" y="40.7">Pin</text>
<text x="68.3" y="40.7">Analog</text>
<text x="32.1" y="43.2">No.</text>
<text x="43.5" y="44.6">No</text>
<text x="55.7" y="42.6">I/O</text>
<text x="68.4" y="44.6">/Digital</text>
<text x="87.5" y="42.6">Symbol</text>
<text x="117.7" y="42.6">Description</text>
<text x="163.4" y="42.6">Remarks</text>
<text x="33.6" y="50">1</text>
<text x="43.5" y="50">A1</text>
<text x="56.2" y="50">―</text>
<text x="71.7" y="50">―</text>
<text x="89.6" y="50">N.C.</text>
<text x="124.2" y="50">―</text>
<text x="149.7" y="50">GND connectable</text>
<text x="33.6" y="54.9">2</text>
<text x="33.6" y="59.9">3</text>
<text x="43.5" y="54.9">A3</text>
<text x="43.5" y="59.9">A4</text>
<text x="53.3" y="59.9">Power</text>
<text x="56.6" y="54.9">O</text>
<text x="72.2" y="54.9">A</text>
<text x="72.2" y="59.9">A</text>
<text x="85.2" y="54.9">VLOADLM</text>
<text x="86.1" y="59.9">VDDHAN</text>
<text x="105.6" y="54.9">Reference pin</text>
<text x="105.6" y="59.9">2.9 V power supply</text>
<text x="33.6" y="64.8">4</text>
<text x="43.5" y="64.8">A5</text>
<text x="56.6" y="64.8">O</text>
<text x="72.2" y="64.8">A</text>
<text x="87.6" y="64.8">VRLFR</text>
<text x="105.6" y="64.8">Reference pin</text>
<text x="33.6" y="69.7">5</text>
<text x="43.5" y="69.7">A6</text>
<text x="53.3" y="69.7">Power</text>
<text x="72.2" y="69.7">A</text>
<text x="86.1" y="69.7">VDDHPX</text>
<text x="105.6" y="69.7">2.9 V power supply</text>
<text x="33.6" y="74.7">6</text>
<text x="43.5" y="74.7">A7</text>
<text x="53.3" y="74.7">Power</text>
<text x="72.2" y="74.7">A</text>
<text x="86.1" y="74.7">VDDHCP</text>
<text x="105.6" y="74.7">2.9 V power supply</text>
<text x="33.6" y="79.6">7</text>
<text x="43.5" y="79.6">A8</text>
<text x="53.3" y="79.6">Power</text>
<text x="72.2" y="79.6">A</text>
<text x="86.1" y="79.6">VDDHPX</text>
<text x="105.6" y="79.6">2.9 V power supply</text>
<text x="33.6" y="84.5">8</text>
<text x="33.6" y="89.5">9</text>
<text x="42.6" y="89.5">A11</text>
<text x="43.5" y="84.5">A9</text>
<text x="53.3" y="84.5">Power</text>
<text x="56.2" y="89.5">―</text>
<text x="71.7" y="89.5">―</text>
<text x="72.2" y="84.5">A</text>
<text x="86.1" y="84.5">VDDHAN</text>
<text x="89.6" y="89.5">N.C.</text>
<text x="105.6" y="84.5">2.9 V power supply</text>
<text x="124.2" y="89.5">―</text>
<text x="149.7" y="89.5">GND connectable</text>
<text x="32.8" y="94.4">10</text>
<text x="43.5" y="94.4">B3</text>
<text x="54.3" y="94.4">GND</text>
<text x="72.2" y="94.4">A</text>
<text x="86.3" y="94.4">VSSHPX</text>
<text x="105.6" y="94.4">2.9 V GND</text>
<text x="32.8" y="99.3">11</text>
<text x="43.5" y="99.3">B4</text>
<text x="54.3" y="99.3">GND</text>
<text x="72.2" y="99.3">A</text>
<text x="86.2" y="99.3">VSSHAN</text>
<text x="105.6" y="99.3">2.9 V GND</text>
<text x="32.8" y="104.3">12</text>
<text x="43.5" y="104.3">B5</text>
<text x="56.6" y="104.3">O</text>
<text x="72.2" y="104.3">A</text>
<text x="87.7" y="104.3">VRLST</text>
<text x="105.6" y="104.3">Reference pin</text>
<text x="32.8" y="109.3">13</text>
<text x="43.5" y="109.3">B6</text>
<text x="54.3" y="109.3">GND</text>
<text x="72.2" y="109.3">A</text>
<text x="86.3" y="109.3">VSSHPX</text>
<text x="105.6" y="109.3">2.9 V GND</text>
<text x="32.8" y="114.2">14</text>
<text x="32.8" y="119.2">15</text>
<text x="43.5" y="114.2">B7</text>
<text x="43.5" y="119.2">B8</text>
<text x="54.3" y="114.2">GND</text>
<text x="54.3" y="119.2">GND</text>
<text x="72.2" y="114.2">A</text>
<text x="72.2" y="119.2">A</text>
<text x="86.2" y="114.2">VSSHCP</text>
<text x="86.3" y="119.2">VSSHPX</text>
<text x="105.6" y="114.2">2.9 V GND</text>
<text x="105.6" y="119.2">2.9 V GND</text>
<text x="32.8" y="124.1">16</text>
<text x="43.5" y="124.1">B9</text>
<text x="54.3" y="124.1">GND</text>
<text x="72.2" y="124.1">A</text>
<text x="86.2" y="124.1">VSSHAN</text>
<text x="105.6" y="124.1">2.9 V GND</text>
<text x="32.8" y="129">17</text>
<text x="43.5" y="129">C1</text>
<text x="56.6" y="129">O</text>
<text x="72.1" y="129">D</text>
<text x="87.2" y="129">DLOMA</text>
<text x="105.6" y="129">CMOS output / LVDS output</text>
<text x="149.7" y="129">data</text>
<text x="32.8" y="134">18</text>
<text x="43.5" y="134">C2</text>
<text x="56.6" y="134">O</text>
<text x="72.1" y="134">D</text>
<text x="87.4" y="134">DLOPA</text>
<text x="105.6" y="134">CMOS output / LVDS output</text>
<text x="149.7" y="134">data</text>
<text x="32.8" y="138.9">19</text>
<text x="32.8" y="143.8">20</text>
<text x="43.5" y="138.9">C3</text>
<text x="43.5" y="143.8">C4</text>
<text x="54.3" y="138.9">GND</text>
<text x="56.2" y="143.8">―</text>
<text x="71.7" y="143.8">―</text>
<text x="72.1" y="138.9">D</text>
<text x="86.8" y="138.9">VSSMIF</text>
<text x="89.6" y="143.8">N.C.</text>
<text x="105.6" y="138.9">1.8 V GND</text>
<text x="124.2" y="143.8">―</text>
<text x="149.7" y="143.8">GND connectable</text>
<text x="32.8" y="148.8">21</text>
<text x="43.5" y="148.8">C5</text>
<text x="56.2" y="148.8">―</text>
<text x="71.7" y="148.8">―</text>
<text x="89.6" y="148.8">N.C.</text>
<text x="124.2" y="148.8">―</text>
<text x="149.7" y="148.8">GND connectable</text>
<text x="32.8" y="153.7">22</text>
<text x="43.5" y="153.7">C6</text>
<text x="56.2" y="153.7">―</text>
<text x="71.7" y="153.7">―</text>
<text x="89.6" y="153.7">N.C.</text>
<text x="124.2" y="153.7">―</text>
<text x="149.7" y="153.7">GND connectable</text>
<text x="32.8" y="158.6">23</text>
<text x="43.5" y="158.6">C7</text>
<text x="56.2" y="158.6">―</text>
<text x="71.7" y="158.6">―</text>
<text x="89.6" y="158.6">N.C.</text>
<text x="124.2" y="158.6">―</text>
<text x="149.7" y="158.6">GND connectable</text>
<text x="32.8" y="163.6">24</text>
<text x="43.5" y="163.6">C8</text>
<text x="56.2" y="163.6">―</text>
<text x="71.7" y="163.6">―</text>
<text x="89.6" y="163.6">N.C.</text>
<text x="124.2" y="163.6">―</text>
<text x="149.7" y="163.6">GND connectable</text>
<text x="32.8" y="168.5">25</text>
<text x="32.8" y="173.4">26</text>
<text x="42.5" y="173.4">C10</text>
<text x="43.5" y="168.5">C9</text>
<text x="56.2" y="168.5">―</text>
<text x="56.6" y="173.4">O</text>
<text x="71.7" y="168.5">―</text>
<text x="72.2" y="173.4">A</text>
<text x="87.1" y="173.4">TAMON</text>
<text x="89.6" y="168.5">N.C.</text>
<text x="105.6" y="173.4">TEST output pin</text>
<text x="124.2" y="168.5">―</text>
<text x="149.7" y="168.5">GND connectable</text>
<text x="149.7" y="173.4">OPEN</text>
<text x="32.8" y="178.4">27</text>
<text x="42.5" y="178.4">C11</text>
<text x="56.6" y="178.4">O</text>
<text x="72.2" y="178.4">A</text>
<text x="88.3" y="178.4">VBGR</text>
<text x="105.6" y="178.4">Reference pin</text>
<text x="32.8" y="183.4">28</text>
<text x="43.5" y="183.4">D1</text>
<text x="56.6" y="183.4">O</text>
<text x="72.1" y="183.4">D</text>
<text x="87.2" y="183.4">DLOMB</text>
<text x="105.6" y="183.4">CMOS output / LVDS output</text>
<text x="149.7" y="183.4">data</text>
<text x="32.8" y="188.3">29</text>
<text x="43.5" y="188.3">D2</text>
<text x="56.6" y="188.3">O</text>
<text x="72.1" y="188.3">D</text>
<text x="87.4" y="188.3">DLOPB</text>
<text x="105.6" y="188.3">CMOS output / LVDS output</text>
<text x="149.7" y="188.3">data</text>
<text x="32.8" y="193.3">30</text>
<text x="43.5" y="193.3">D3</text>
<text x="54.3" y="193.3">GND</text>
<text x="72.1" y="193.3">D</text>
<text x="86.8" y="193.3">VSSMIF</text>
<text x="105.6" y="193.3">1.8 V GND</text>
<text x="32.8" y="198.2">31</text>
<text x="32.8" y="203.1">32</text>
<text x="43.5" y="198.2">D4</text>
<text x="43.5" y="203.1">D5</text>
<text x="54.3" y="198.2">GND</text>
<text x="56.2" y="203.1">―</text>
<text x="71.7" y="203.1">―</text>
<text x="72.1" y="198.2">D</text>
<text x="86.5" y="198.2">VSSLSC</text>
<text x="89.6" y="203.1">N.C.</text>
<text x="105.6" y="198.2">1.2 V GND</text>
<text x="124.2" y="203.1">―</text>
<text x="149.7" y="203.1">GND connectable</text>
<text x="32.8" y="208.1">33</text>
<text x="43.5" y="208.1">D6</text>
<text x="56.2" y="208.1">―</text>
<text x="71.7" y="208.1">―</text>
<text x="89.6" y="208.1">N.C.</text>
<text x="124.2" y="208.1">―</text>
<text x="149.7" y="208.1">GND connectable</text>
<text x="32.8" y="213">34</text>
<text x="43.5" y="213">D7</text>
<text x="56.2" y="213">―</text>
<text x="71.7" y="213">―</text>
<text x="89.6" y="213">N.C.</text>
<text x="124.2" y="213">―</text>
<text x="149.7" y="213">GND connectable</text>
<text x="32.8" y="217.9">35</text>
<text x="43.5" y="217.9">D8</text>
<text x="54.3" y="217.9">GND</text>
<text x="72.1" y="217.9">D</text>
<text x="86.5" y="217.9">VSSLSC</text>
<text x="105.6" y="217.9">1.2 V GND</text>
<text x="32.8" y="222.9">36</text>
<text x="32.8" y="227.8">37</text>
<text x="42.5" y="227.8">D10</text>
<text x="43.5" y="222.9">D9</text>
<text x="54.3" y="227.8">GND</text>
<text x="56.2" y="222.9">―</text>
<text x="71.7" y="222.9">―</text>
<text x="72.1" y="227.8">D</text>
<text x="86.4" y="227.8">VSSLCN</text>
<text x="89.6" y="222.9">N.C.</text>
<text x="105.6" y="227.8">1.2 V GND</text>
<text x="124.2" y="222.9">―</text>
<text x="149.7" y="222.9">GND connectable</text>
<text x="32.8" y="232.7">38</text>
<text x="42.5" y="232.7">D11</text>
<text x="53.3" y="232.7">Power</text>
<text x="72.1" y="232.7">D</text>
<text x="86.2" y="232.7">VDDLCN</text>
<text x="105.6" y="232.7">1.2 V power supply</text>
<text x="103.8" y="286.8">11</text>
</g>
</svg>
